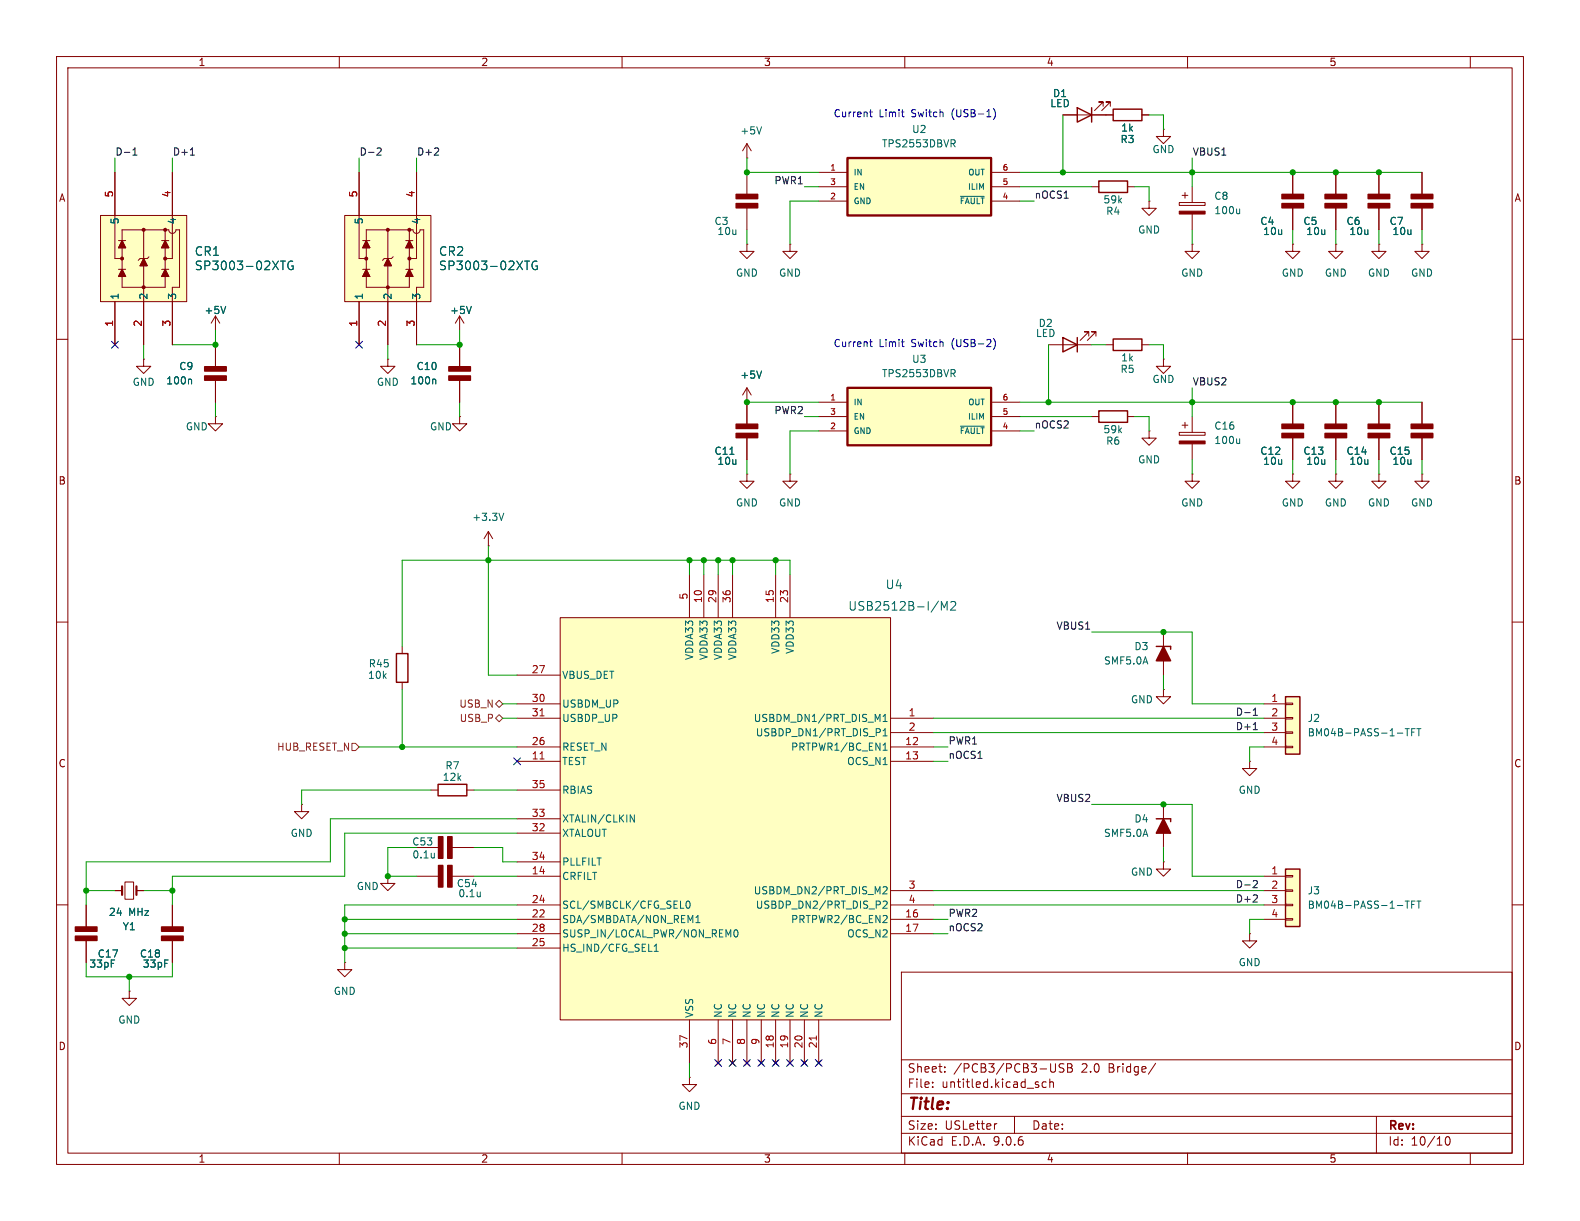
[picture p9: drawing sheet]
<svg xmlns="http://www.w3.org/2000/svg" width="279mm" height="216mm" viewBox="0 0 279 216" stroke-linecap="round" stroke-linejoin="round" font-family="sans-serif">
<g fill="none" stroke="#840000" stroke-width=".18">
<path d="M10 10h259.4v195.9h-259.4zM12 12h255.4v191.9h-255.4zM60 10v2M110 10v2M160 10v2M210 10v2M260 10v2M10 60h2M132.1 71.1h.1M132.1 68.6l-.8 1.3M132.1 68.6l.7 1.3M132.1 68.6v2.5"/>
<path d="M195.6 61h1.2M201.9 61h1.3M267.4 60h2M10 110h2M267.4 110h2M10 160h2M159.4 171.9h108v32h-108zM267.4 160h2M159.4 197.4h108M159.4 193.4h108M159.4 187.4h108M164.9 192.1v.2"/>
<path d="M164.9 191.4v.1M167.1 189.4v.2M167.1 188.7v.1M176.3 198.7l-.3 .1M179.4 197.4v3M183.6 191.9v.3M185 191.4l-.4-.1-.3 .3v.4l.1 .2h.6M185.6 191.4l.3-.1 .3 .1 .1 .9M185.6 190.8v1.5M186.6 188.1v1.2l-.1 .2-.4 .1M188.1 188.2l-.5-.1-.2 .1v.5l.6 .2 .1 .4-.2 .3-.6-.1M188.8 188.1h.5l.2 .1 .1 .3-.3 .3a.4 .4 0 0 1 .4 .4 .4 .4 0 0 1-.3 .4h-.6z"/>
<path d="M188.8 188.8h.5M204.4 188l-1.3 1.9M243.4 197.4v6.5M60 203.9v2M110 203.9v2M159.4 200.4h108M160 203.9v2M210 203.9v2M255.7 201.1l.2-.1a.81 .81 0 0 1 .6 .6 .81 .81 0 0 1-.3 .8l-.1 .1a.81 .81 0 0 1-.4-1.4zM260 203.9v2"/>
</g>
<path d="M196.8 59.9h5.1v2.1h-5.1z" fill="none" stroke="#840000" stroke-width=".25"/>
<path d="M134.7 65.6l-.5 1.3" fill="none" stroke="#006464" stroke-width=".18"/>
<path d="M227.3 123.2h2.6v10.2h-2.6z" fill="#ffffc2"/>
<path d="M227.3 123.2h2.6v10.2h-2.6z" fill="none" stroke="#840000" stroke-width=".25"/>
<g fill="none" stroke="#840000" stroke-width=".18">
<path d="M132.1 27.9h.1M132.1 25.4l-.8 1.3M132.1 25.4l.7 1.3M132.1 25.4v2.5M132.1 30.5v3.9M132.1 36.8v3.8M208.5 35.8h4.6v.5h-4.6zM209 34.5h1.1M209.5 34v1.1M210.8 33v2.8M210.8 37.8v2.8M228.6 30.5v3.9"/>
<path d="M228.6 36.8v3.8M236.2 30.5v3.9M236.2 36.8v3.8M243.8 30.5v3.9M243.8 36.8v3.8M251.5 30.5v3.9M251.5 36.8v3.8M132.1 43.2v1.3h1.2l-1.2 1.2-1.3-1.2h1.3M132.1 43.2h.1M139.7 43.2v1.3h1.3l-1.3 1.2-1.3-1.2h1.3M139.7 43.2h.1M228.6 43.2v1.3h1.3l-1.3 1.2-1.3-1.2h1.3"/>
<path d="M228.6 43.2h.1M236.2 43.2v1.3h1.3l-1.3 1.2-1.3-1.2h1.3M236.2 43.2h.1M243.8 43.2v1.3h1.3l-1.3 1.2-1.2-1.2h1.2M243.8 43.2h.1M251.5 43.2v1.3h1.2l-1.2 1.2-1.3-1.2h1.3M251.5 43.2h.1M236.2 71.1v3.9M236.2 77.4v3.9M243.8 71.1v3.9M243.8 77.4v3.9M251.5 71.1v3.9"/>
<path d="M251.5 77.4v3.9M228.6 83.8v1.3h1.3l-1.3 1.3-1.3-1.3h1.3M228.6 83.8h.1M236.2 83.8v1.3h1.3l-1.3 1.3-1.3-1.3h1.3M236.2 83.8h.1M205.7 121.9v1.3h1.3l-1.3 1.3-1.2-1.3h1.2M205.7 121.9h.1M223.5 124.5h3.8M223.5 127h3.8M223.5 129.5h3.8M223.5 132.1h3.8M227.3 124.3h1.3v.3h-1.3z"/>
<path d="M227.3 126.9h1.3v.2h-1.3zM227.3 129.4h1.3v.3h-1.3zM227.3 132h1.3v.2h-1.3zM20.3 157.5h1.3M22.1 156h1.5v3h-1.5zM24.1 157.5h1.3M53.3 142.2v1.3h1.3l-1.3 1.3-1.2-1.3h1.2M53.3 142.2h.1M73.7 154.9h3.8M79.9 154.9h3.9M15.2 160v3.9M15.2 166.3v3.9"/>
<path d="M22.9 175.3v1.2h1.2l-1.2 1.3-1.3-1.3h1.3M22.9 175.3h.1"/>
</g>
<path d="M134.7 22.4l-.5 1.3M219.2 36.9v.9M219.2 37.7l-.2 .1M248.5 128.8h.7M248.8 128.8v1.3M249.6 129.5h.5M250.2 128.8h-.6v1.3M250.5 128.8h.8M250.9 128.8v1.3M84.9 157.7v.9M84.9 158.4v.1" fill="none" stroke="#006464" stroke-width=".18"/>
<g fill="#840000" stroke="#840000" stroke-width=".25">
<path d="M249.6 34.4h3.8v.7h-3.8z"/>
<path d="M249.6 36h3.8v.8h-3.8z"/>
<path d="M249.6 75h3.8v.8h-3.8z"/>
<path d="M249.6 76.6h3.8v.8h-3.8z"/>
<path d="M241.9 75h3.8v.8h-3.8z"/>
<path d="M241.9 76.6h3.8v.8h-3.8z"/>
<path d="M130.2 34.4h3.8v.7h-3.8z"/>
<path d="M130.2 36h3.8v.8h-3.8z"/>
<path d="M226.7 34.4h3.8v.7h-3.8z"/>
<path d="M226.7 36h3.8v.8h-3.8z"/>
<path d="M234.3 34.4h3.8v.7h-3.8z"/>
<path d="M234.3 36h3.8v.8h-3.8z"/>
<path d="M241.9 34.4h3.8v.7h-3.8z"/>
<path d="M241.9 36h3.8v.8h-3.8z"/>
<path d="M13.3 163.9h3.8v.8h-3.8z"/>
<path d="M13.3 165.5h3.8v.8h-3.8z"/>
<path d="M234.3 75h3.8v.8h-3.8z"/>
<path d="M234.3 76.6h3.8v.8h-3.8z"/>
<path d="M77.5 153h.8v3.8h-.8z"/>
<path d="M79.2 153h.7v3.8h-.7z"/>
</g>
<path d="M21.6 156.7v1.5M24.1 156.7v1.5" fill="none" stroke="#840000" stroke-width=".38"/>
<path d="M208.5 37.3h4.6v.5h-4.6z" fill="#840000" stroke="#840000" stroke-width=".18"/>
<path d="M227.3 153.7h2.6v10.1h-2.6z" fill="#ffffc2"/>
<path d="M70.1 115.6h2v5.1h-2zM227.3 153.7h2.6v10.1h-2.6z" fill="none" stroke="#840000" stroke-width=".25"/>
<g fill="none" stroke="#840000" stroke-width=".18">
<path d="M228.6 71.1v3.9M228.6 77.4v3.9M243.8 83.8v1.3h1.3l-1.3 1.3-1.2-1.3h1.2M243.8 83.8h.1M251.5 83.8v1.3h1.2l-1.2 1.3-1.3-1.3h1.3M251.5 83.8h.1M71.1 114.3v1.3M71.1 120.7v1.2M73.7 149.9h3.8M79.9 149.9h3.9M223.5 154.9h3.8M223.5 157.5h3.8"/>
<path d="M227.3 154.8h1.3v.3h-1.3zM227.3 157.4h1.3v.2h-1.3zM227.3 159.9h1.3v.2h-1.3zM221 165.1v1.3h1.2l-1.2 1.2-1.3-1.2h1.3M221 165.1h.1M223.5 160h3.8M223.5 162.6h3.8M227.3 162.4h1.3v.3h-1.3z"/>
</g>
<path d="M76.8 150.9v.8M76.8 151.6h-.1M248.5 159.3h.7M248.8 159.3v1.3M249.6 159.9h.5M250.2 159.3h-.6v1.3M250.5 159.3h.8M250.9 159.3v1.3" fill="none" stroke="#006464" stroke-width=".18"/>
<g fill="#840000" stroke="#840000" stroke-width=".25">
<path d="M77.5 148h.8v3.8h-.8z"/>
<path d="M79.2 148h.7v3.8h-.7z"/>
<path d="M226.7 75h3.8v.8h-3.8z"/>
<path d="M226.7 76.6h3.8v.8h-3.8z"/>
</g>
<path d="M149.9 27.9h25.4v10.2h-25.4z" fill="#ffffc2"/>
<path d="M149.9 27.9h25.4v10.2h-25.4z" fill="none" stroke="#840000" stroke-width=".41"/>
<path d="M144.8 30.5h5.1M144.8 33h5.1M144.8 35.6h5.1M175.3 30.5h5M175.3 33h5M175.3 35.6h5M193 33h1.3M199.4 33h1.3M203.2 35.6v1.2h1.3l-1.3 1.3-1.3-1.3h1.3M203.2 35.6h.1M210.8 43.2v1.3h1.3l-1.3 1.2-1.3-1.2h1.3M210.8 43.2h.1" fill="none" stroke="#840000" stroke-width=".18"/>
<path d="M168.5 25.4l.4 .6M168.7 24.7l.2 .3-.1 .3-.1 .1M169.8 34.7h4.2" fill="none" stroke="#006464" stroke-width=".18"/>
<path d="M194.3 32h5.1v2h-5.1z" fill="none" stroke="#840000" stroke-width=".25"/>
<path d="M149.9 68.6h25.4v10.1h-25.4z" fill="#ffffc2"/>
<path d="M149.9 68.6h25.4v10.1h-25.4z" fill="none" stroke="#840000" stroke-width=".41"/>
<g fill="none" stroke="#840000" stroke-width=".18">
<path d="M195.1 18.8v-.8h-.8h.8l-1.6 1.6M196.3 18.8v-.8h-.7h.7l-1.5 1.6M188 20.3h8.8M201.9 20.3h1.3M205.7 22.9v1.2h1.3l-1.3 1.3-1.2-1.3h1.2M205.7 22.9h.1M192.5 59.4v-.7h-.7h.7l-1.5 1.5M193.8 59.4v-.7h-.8h.8l-1.5 1.5M144.8 71.1h5.1M144.8 73.7h5.1M144.8 76.2h5.1M175.3 71.1h5"/>
<path d="M175.3 73.7h5M175.3 76.2h5M185.4 61h7.6M193 73.7h1.3M199.4 73.7h1.3M203.2 76.2v1.3h1.3l-1.3 1.2-1.3-1.2h1.3M203.2 76.2h.1M205.7 63.5v1.3h1.3l-1.3 1.2-1.2-1.2h1.2M205.7 63.5h.1M208.5 76.5h4.6v.5h-4.6zM209 75.2h1.1M209.5 74.7v1"/>
<path d="M210.8 73.7v2.8M210.8 78.5v2.8M210.8 83.8v1.3h1.3l-1.3 1.3-1.3-1.3h1.3M210.8 83.8h.1M205.7 111.8v7.6M76.2 139.7h1.3M82.5 139.7h1.3M221 134.6v1.3h1.2l-1.2 1.3-1.3-1.3h1.3M221 134.6h.1M205.7 152.4v1.3h1.3l-1.3 1.2-1.2-1.2h1.2M205.7 152.4h.1M205.7 142.2v7.7"/>
<path d="M30.5 160v3.9M30.5 166.3v3.9M61 170.2v1.3h1.2l-1.2 1.2-1.3-1.2h1.3M61 170.2h.1"/>
</g>
<path d="M168.5 66l.4 .6M168.7 65.3l.2 .3-.1 .3-.1 .1M169.8 75.4h4.2M219.2 77.6v.8M219.2 78.3l-.2 .1" fill="none" stroke="#006464" stroke-width=".18"/>
<path d="M190.5 19.1l2.5 1.2-2.5 1.3zM193 19.1v2.5M196.8 19.3h5.1v2h-5.1zM188 59.7l2.5 1.3-2.5 1.2zM190.5 59.7v2.5M194.3 72.6h5.1v2.1h-5.1zM204.5 114.3h2.5v.5M77.5 138.7h5v2h-5zM204.5 144.8h2.5v.5" fill="none" stroke="#840000" stroke-width=".25"/>
<g fill="#840000" stroke="#840000" stroke-width=".25">
<path d="M28.6 163.9h3.8v.8h-3.8z"/>
<path d="M28.6 165.5h3.8v.8h-3.8z"/>
<path d="M205.7 114.3l1.3 2.5h-2.5z"/>
<path d="M205.7 144.8l1.3 2.5h-2.5z"/>
</g>
<path d="M208.5 78h4.6v.5h-4.6z" fill="#840000" stroke="#840000" stroke-width=".18"/>
<path d="M99.1 109.2h58.4v71.1h-58.4z" fill="#ffffc2"/>
<g fill="none" stroke="#840000" stroke-width=".18">
<path d="M91.4 119.4h7.7M99.1 109.2h58.4v71.1h-58.4zM121.9 101.6v7.6M124.5 101.6v7.6M127 101.6v7.6M129.5 101.6v7.6M137.2 101.6v7.6M139.7 101.6v7.6M91.4 124.5h7.7M91.4 127h7.7M91.4 132.1h7.7M91.4 134.6h7.7"/>
<path d="M91.4 139.7h7.7M157.5 127h7.6M157.5 132.1h7.6M157.5 134.6h7.6M157.5 129.5h7.6M91.4 144.8h7.7M91.4 147.3h7.7M91.4 152.4h7.7M91.4 154.9h7.7M157.5 157.5h7.6M91.4 160h7.7M91.4 162.6h7.7"/>
<path d="M91.4 165.1h7.7M91.4 167.6h7.7M157.5 160h7.6M157.5 162.6h7.6M157.5 165.1h7.6M121.9 190.5v1.3h1.3l-1.3 1.2-1.3-1.2h1.3M121.9 190.5h.1M121.9 180.3v7.7M126.6 187.6l.8 .7M127 180.3v7.7M127.4 187.6l-.8 .7M129.2 187.6l.7 .7"/>
<path d="M129.5 180.3v7.7M129.9 187.6l-.7 .7M131.7 187.6l.8 .7M132.1 180.3v7.7M132.5 187.6l-.8 .7M134.2 187.6l.8 .7M134.6 180.3v7.7M135 187.6l-.8 .7M136.8 187.6l.7 .7M137.2 180.3v7.7M137.5 187.6l-.7 .7M139.3 187.6l.8 .7"/>
<path d="M139.7 180.3v7.7M140.1 187.6l-.8 .7M141.9 187.6l.7 .7M142.2 180.3v7.7M142.6 187.6l-.7 .7M144.4 187.6l.8 .7M144.8 180.3v7.7M145.2 187.6l-.8 .7"/>
</g>
<path d="M95.5 126.6h.7M95.5 134.2h.7M144.4 183.2v.7" fill="none" stroke="#a90000" stroke-width=".18"/>
<g fill="none" stroke="#006464" stroke-width=".18">
<path d="M166 106.3l-1.3 1.9M166.5 107.9v-1.5l.5 1 .5-1v1.5M168.1 106.5l.6-.1 .2 .1 .1 .3-.9 1.1h.9M155.4 128.8l.3 .3-.1 .3-.2 .1M156.2 127.6h.7M156.2 126.7l.3-.4v1.3M156.2 129.2l.3-.4v1.3M156.2 131.8l.3-.4v1.3M156.2 130.1h.7M156.2 132.7h.7M111.4 144.1l.8 1.3v-1.3M121.4 159.5l.2-.2a.68 .68 0 0 1 .4 .7 .68 .68 0 0 1-.4 .6l-.2-.1-.1-.4z"/>
<path d="M156.2 159.5l.4-.2 .3 .4-.8 .9h.8M156.2 156.9l.4-.1 .3 .4-.8 .9h.8M115.7 168.2h.7M115.7 167.3l.3-.4v1.3M120.3 160.6h.6M123.1 163.1h.7M123.1 162.2l.3-.3v1.2M128.8 165.3l.4-.9v1.3M129.9 164.5l.2-.1a.68 .68 0 0 1 .4 .6 .68 .68 0 0 1-.4 .7l-.2-.1-.1-.4zM156.3 161.9h.5l.1 .3-.8 .9h.8"/>
</g>
<path d="M17.8 38.1h15.2v15.2h-15.2z" fill="#ffffc2"/>
<g fill="none" stroke="#840000" stroke-width=".18">
<path d="M17.8 38.1h15.2v15.2h-15.2zM20.3 30.5v15.2h1.3M30.5 30.5v15.2h-1.3M20.3 53.3v7.7M21 47.6h1.2M21 42.5h1.2M21.6 47.6l.6 1.3h-1.2zM21.6 42.5l.6 1.3h-1.2zM25.4 40.6v20.4M25.4 45.7l.6 1.3h-1.2zM26.4 45.4l-.4 .3h-1.2l-.4 .3M28.6 47.6h1.2"/>
<path d="M28.6 42.5h1.2M29.2 40.6v10.2h-7.6v-10.2h8.2a.64 .64 0 0 0 .7 .7 .64 .64 0 0 0 .6-.7h.6v10.2h-1.2v10.2M29.2 47.6l.6 1.3h-1.2zM29.2 42.5l.6 1.3h-1.2zM38.1 55.9l.8 1.3M38.1 55.9l-.8 1.3M38.1 55.9v2.5M81.3 55.9v2.5M81.3 55.9l.7 1.3M81.3 55.9l-.8 1.3M25.4 63.5v1.3h1.3l-1.3 1.2-1.3-1.2h1.3M25.4 63.5h.1"/>
<path d="M38.1 73.7v1.2h-1.3l1.3 1.3 1.3-1.3h-1.3M38.1 73.7h.1M38.1 61v3.8M38.1 67.2v3.9M68.6 63.5v1.3h1.2l-1.2 1.2-1.3-1.2h1.3M68.6 63.5h.1M81.3 73.7v1.2h-1.3l1.3 1.3 1.2-1.3h-1.2M81.3 73.7h.1M81.3 61v3.8M81.3 67.2v3.9M86.4 96.5h.1M86.4 94l-.8 1.3"/>
<path d="M86.4 94l.7 1.3M86.4 94v2.5M68.6 154.9v1.3h1.2l-1.2 1.3-1.3-1.3h1.3M68.6 154.9h.1"/>
</g>
<g fill="none" stroke="#840000" stroke-width=".3">
<circle cx="21.6" cy="45.7" r=".2"/>
<circle cx="25.4" cy="50.8" r=".2"/>
<circle cx="25.4" cy="40.6" r=".2"/>
<circle cx="29.2" cy="40.6" r=".2"/>
<circle cx="29.2" cy="45.7" r=".2"/>
</g>
<g fill="#840000" stroke="#840000" stroke-width=".18">
<path d="M21.6 47.6l.6 1.3h-1.2z"/>
<path d="M29.2 47.6l.6 1.3h-1.2z"/>
<path d="M25.4 45.7l.6 1.3h-1.2z"/>
<path d="M21.6 42.5l.6 1.3h-1.2z"/>
<path d="M29.2 42.5l.6 1.3h-1.2z"/>
</g>
<path d="M39.9 54.2l-.4 1.2M49.6 46.2h.9M50 46.2v1.5M51.8 46.2a.75 .75 0 0 0-.9 .6 .75 .75 0 0 0 .5 .9l.4-.2v-.5h-.3M83.3 54.2l-.4 1.2M33.7 67l.2 .2v.7M76.9 67l.2 .2v.7M89.1 90.7l-.4 1.3" fill="none" stroke="#006464" stroke-width=".18"/>
<g fill="#840000" stroke="#840000" stroke-width=".25">
<path d="M36.2 64.8h3.8v.8h-3.8z"/>
<path d="M36.2 66.5h3.8v.7h-3.8z"/>
<path d="M79.4 64.8h3.8v.8h-3.8z"/>
<path d="M79.4 66.5h3.8v.7h-3.8z"/>
</g>
<path d="M61 38.1h15.2v15.2h-15.2z" fill="#ffffc2"/>
<g fill="none" stroke="#840000" stroke-width=".18">
<path d="M20.3 30.5v7.6M30.5 30.5v7.6M61 38.1h15.2v15.2h-15.2zM63.5 30.5v15.2h1.3M73.7 30.5v15.2h-1.3M188 20.3h2.5M193 20.3h3.8M201.9 20.3h1.3M228.6 30.5v3.9M228.6 36.8v3.8M236.2 30.5v3.9M236.2 36.8v3.8"/>
<path d="M243.8 30.5v3.9M243.8 36.8v3.8M251.5 30.5v3.9M251.5 36.8v3.8M20.3 53.3v7.7M25.4 53.3v7.7M30.5 53.3v7.7M63.5 53.3v7.7M64.1 47.6h1.3M64.1 42.5h1.3M64.8 47.6l.6 1.3h-1.3zM64.8 42.5l.6 1.3h-1.3z"/>
<path d="M68.6 40.6v20.4M68.6 45.7l.6 1.3h-1.3zM69.5 45.4l-.3 .3h-1.3l-.3 .3M71.8 47.6h1.2M71.8 42.5h1.2M72.4 40.6v10.2h-7.6v-10.2h8.2a.64 .64 0 0 0 .7 .7 .64 .64 0 0 0 .6-.7h.6v10.2h-1.2v10.2M72.4 47.6l.6 1.3h-1.2zM72.4 42.5l.6 1.3h-1.2zM38.1 61v3.8M38.1 67.2v3.9M81.3 61v3.8M81.3 67.2v3.9"/>
<path d="M132.1 71.1h.1M132.1 71.1v3.9M132.1 77.4v3.9M228.6 71.1v3.9M228.6 77.4v3.9M236.2 71.1v3.9M236.2 77.4v3.9M243.8 71.1v3.9M243.8 77.4v3.9M251.5 71.1v3.9M251.5 77.4v3.9M132.1 83.8v1.3h1.2l-1.2 1.3-1.3-1.3h1.3"/>
<path d="M132.1 83.8h.1M139.7 83.8v1.3h1.3l-1.3 1.3-1.3-1.3h1.3M139.7 83.8h.1M20.3 157.5h1.3M24.1 157.5h1.3M15.2 160v3.9M15.2 166.3v3.9M30.5 160v3.9M30.5 166.3v3.9"/>
</g>
<g fill="none" stroke="#840000" stroke-width=".3">
<circle cx="64.8" cy="45.7" r=".2"/>
<circle cx="68.6" cy="40.6" r=".2"/>
<circle cx="68.6" cy="50.8" r=".2"/>
<circle cx="72.4" cy="45.7" r=".2"/>
<circle cx="72.4" cy="40.6" r=".2"/>
</g>
<g fill="#840000" stroke="#840000" stroke-width=".18">
<path d="M64.8 47.6l.6 1.3h-1.3z"/>
<path d="M72.4 47.6l.6 1.3h-1.2z"/>
<path d="M68.6 45.7l.6 1.3h-1.3z"/>
<path d="M64.8 42.5l.6 1.3h-1.3z"/>
<path d="M72.4 42.5l.6 1.3h-1.2z"/>
</g>
<path d="M39.9 54.2l-.4 1.2M49.6 46.2h.9M50 46.2v1.5M51.8 46.2a.75 .75 0 0 0-.9 .6 .75 .75 0 0 0 .5 .9l.4-.2v-.5h-.3M83.3 54.2l-.4 1.2M92.8 46.2h.8M93.2 46.2v1.5M94.9 46.2a.75 .75 0 0 0-.9 .6 .75 .75 0 0 0 .6 .9l.4-.2v-.5h-.3M33.7 67l.2 .2v.7M76.9 67l.2 .2v.7M134.7 65.6l-.5 1.3M129.1 80.3h.7" fill="none" stroke="#006464" stroke-width=".18"/>
<g fill="#840000" stroke="#840000" stroke-width=".25">
<path d="M130.2 75h3.8v.8h-3.8z"/>
<path d="M130.2 76.6h3.8v.8h-3.8z"/>
</g>
<path d="M62.2 131.4h.7l.6 .7-.6 .6h-.7zM87.6 124.5l.7-.7 .6 .7-.6 .6zM87.6 127l.7-.6 .6 .6-.6 .6z" fill="none" stroke="#725600" stroke-width=".18"/>
<path d="M23.5 27.4h.7M23.5 26.5l.4-.3v1.2M33.7 27.4h.7M66.9 26.2h.4l.1 .3-.8 .9h.8M77.4 26.2l.2 .2-.1 .3-.7 .7h.8M221.6 129h.8M221.6 126.5h.8M221.6 125.6l.4-.4v1.3M221.8 155.7l.4 .1 .2 .3-.8 .9h.8M222.2 158.3l.2 .2-.1 .3-.7 .7h.8" fill="none" stroke="#0f0f0f" stroke-width=".18"/>
<g fill="none" stroke="#009600" stroke-width=".18">
<path d="M20.3 27.9v2.6M30.5 27.9v2.6M63.5 27.9v2.6M73.7 27.9v2.6M132.1 27.9v2.6h12.7M142.2 33h2.6M144.8 35.6h-5.1v7.6M180.3 33h12.7M180.3 35.6h2.6M180.3 30.5h71.2M188 20.3v10.2M200.7 33h2.5v2.6"/>
<path d="M203.2 20.3h2.5v2.6M210.8 27.9v5.1M38.1 58.4v2.6h-7.6M81.3 58.4v2.6h-7.6M132.1 40.6v2.6M210.8 40.6v2.6M228.6 40.6v2.6M236.2 40.6v2.6M243.8 40.6v2.6M251.5 40.6v2.6M25.4 61v2.5M38.1 71.1v2.6"/>
<path d="M68.6 61v2.5M81.3 71.1v2.6M132.1 71.1h12.7M142.2 73.7h2.6M144.8 76.2h-5.1v7.6M180.3 71.1h71.2M180.3 76.2h2.6M180.3 73.7h12.7M185.4 61v10.1M193 61h2.6M200.7 73.7h2.5v2.5M203.2 61h2.5v2.5"/>
<path d="M210.8 68.6v5.1M86.4 96.5v22.9h5M121.9 99.1v2.5M124.5 99.1v2.5M127 99.1v2.5M129.5 99.1v2.5M132.1 81.3v2.5M137.2 99.1v2.5M210.8 81.3v2.5M228.6 81.3v2.5M236.2 81.3v2.5M243.8 81.3v2.5"/>
<path d="M251.5 81.3v2.5M139.7 101.6v-2.5h-68.6v15.2M193 111.8h17.8v12.7h12.7M205.7 119.4v2.5M63.5 132.1h27.9M71.1 121.9v10.2M76.2 139.7h-22.9v2.5M83.8 139.7h7.6M88.9 124.5h2.5M88.9 127h2.5M165.1 132.1h2.5M165.1 134.6h2.5"/>
<path d="M165.1 127h58.4M165.1 129.5h58.4M223.5 132.1h-2.5v2.5M15.2 157.5h5.1M25.4 157.5h5.1M73.7 149.9h-5.1v5h5.1M83.8 154.9h7.6M83.8 149.9h5.1v2.5h2.5M91.4 147.3h-30.4v7.6h-30.5v5.1M91.4 144.8h-33v7.6h-43.2v7.6M165.1 157.5h58.4M193 142.2h17.8v12.7h12.7"/>
<path d="M205.7 149.9v2.5M15.2 170.2v2.5h15.3v-2.5M22.9 172.7v2.6M61 162.6h30.4M61 165.1h30.4M61 167.6h30.4M91.4 160h-30.4v10.2M165.1 162.6h2.5M165.1 160h58.4M165.1 165.1h2.5M223.5 162.6h-2.5v2.5M121.9 188v2.5"/>
</g>
<g fill="none" stroke="#000084" stroke-width=".18">
<path d="M19.7 60.4l1.2 1.2M20.9 60.4l-1.2 1.2M62.9 60.4l1.2 1.2M64.1 60.4l-1.2 1.2M90.8 134l1.2 1.2M92 134l-1.2 1.2M126.4 187.4l1.2 1.2M127.6 187.4l-1.2 1.2M128.9 187.4l1.2 1.2M130.1 187.4l-1.2 1.2M131.5 187.4l1.2 1.2M132.7 187.4l-1.2 1.2"/>
<path d="M134 187.4l1.2 1.2M135.2 187.4l-1.2 1.2M136.6 187.4l1.2 1.2M137.8 187.4l-1.2 1.2M139.1 187.4l1.2 1.2M140.3 187.4l-1.2 1.2M141.6 187.4l1.2 1.2M142.8 187.4l-1.2 1.2M144.2 187.4l1.2 1.2M145.4 187.4l-1.2 1.2"/>
</g>
<path d="M153.8 19.8h.5M154 19.4v1.1l.3 .1M159.4 19.8h.5M175.7 19.2a1.46 1.46 0 0 1 0 1.9M159.8 20.6h.1M175.7 59.8a1.46 1.46 0 0 1 0 2M153.8 60.4h.5M154 60v1.1l.3 .2M159.4 60.4h.5M159.8 61.3h.1" fill="none" stroke="#0000c2" stroke-width=".18"/>
<g fill="#009600" stroke="#009600" stroke-width=".18">
<circle cx="243.8" cy="30.5" r=".46"/>
<circle cx="243.8" cy="71.1" r=".46"/>
<circle cx="228.6" cy="30.5" r=".46"/>
<circle cx="236.2" cy="30.5" r=".46"/>
<circle cx="236.2" cy="71.1" r=".46"/>
<circle cx="228.6" cy="71.1" r=".46"/>
<circle cx="210.8" cy="71.1" r=".46"/>
<circle cx="185.4" cy="71.1" r=".46"/>
<circle cx="188" cy="30.5" r=".46"/>
<circle cx="132.1" cy="30.5" r=".46"/>
<circle cx="210.8" cy="30.5" r=".46"/>
<circle cx="205.7" cy="111.8" r=".46"/>
<circle cx="205.7" cy="142.2" r=".46"/>
<circle cx="137.2" cy="99.1" r=".46"/>
<circle cx="127" cy="99.1" r=".46"/>
<circle cx="124.5" cy="99.1" r=".46"/>
<circle cx="129.5" cy="99.1" r=".46"/>
<circle cx="86.4" cy="99.1" r=".46"/>
<circle cx="121.9" cy="99.1" r=".46"/>
<circle cx="38.1" cy="61" r=".46"/>
<circle cx="81.3" cy="61" r=".46"/>
<circle cx="132.1" cy="71.1" r=".46"/>
<circle cx="22.9" cy="172.7" r=".46"/>
<circle cx="15.2" cy="157.5" r=".46"/>
<circle cx="30.5" cy="157.5" r=".46"/>
<circle cx="68.6" cy="154.9" r=".46"/>
<circle cx="71.1" cy="132.1" r=".46"/>
<circle cx="61" cy="167.6" r=".46"/>
<circle cx="61" cy="165.1" r=".46"/>
<circle cx="61" cy="162.6" r=".46"/>
</g>
<text font-size="2.8" fill="#840000" x="160.4" y="196.8">Title:</text>
<g font-size="2.1" fill="#006464">
<text x="34.3" y="45.4">CR1</text>
<text x="34.3" y="48">SP3003-02XTG</text>
<text x="77.5" y="45.4">CR2</text>
<text x="77.5" y="48">SP3003-02XTG</text>
<text x="156.5" y="104.4">U4</text>
<text x="149.9" y="108.2">USB2512B-I/M2</text>
</g>
<g font-size="2.1" fill="#840000">
<text x="160.4" y="189.9">Sheet:</text>
<text x="168.6" y="189.9">/PCB3/PCB3-USB</text>
<text x="191.3" y="189.9">2.0</text>
<text x="196.2" y="189.9">Bridge/</text>
<text x="160.4" y="192.6">File:</text>
<text x="166.5" y="192.6">untitled.kicad_sch</text>
<text x="160.4" y="202.8">KiCad</text>
<text x="160.4" y="200">Size:</text>
<text x="167.1" y="200">USLetter</text>
<text x="168.1" y="202.8">E.D.A.</text>
<text x="175.7" y="202.8">9.0.6</text>
<text x="182.4" y="200">Date:</text>
<text x="245.4" y="200.2">Rev:</text>
<text x="245.4" y="202.8">Id:</text>
<text x="249.5" y="202.8">10/10</text>
</g>
<g font-size="1.8" fill="#840000">
<text x="35" y="11.9">1</text>
<text x="85" y="11.9">2</text>
<text x="135" y="11.9">3</text>
<text x="185" y="11.9">4</text>
<text x="235" y="11.9">5</text>
<text x="10.3" y="35.9">A</text>
<text x="267.7" y="35.9">A</text>
<text x="10.3" y="85.9">B</text>
<text x="267.7" y="85.9">B</text>
<text x="10.3" y="135.9">C</text>
<text x="267.7" y="135.9">C</text>
<text x="10.3" y="185.9">D</text>
<text x="267.7" y="185.9">D</text>
<text x="35" y="205.8">1</text>
<text x="85" y="205.8">2</text>
<text x="135" y="205.8">3</text>
<text x="185" y="205.8">4</text>
<text x="235" y="205.8">5</text>
</g>
<g font-size="1.8" fill="#006464">
<text x="186.1" y="17.4">D1</text>
<text x="130.8" y="24">+5V</text>
<text x="161.2" y="23.7">U2</text>
<text x="185.6" y="19.2">LED</text>
<text x="198.2" y="23.5">1k</text>
<text x="155.9" y="26.3">TPS2553DBVR</text>
<text x="198" y="25.5">R3</text>
<text x="203.7" y="27.3">GND</text>
<text x="214.6" y="35.5">C8</text>
<text x="21.2" y="39.8" transform="rotate(-90 21.2 39.8)">5</text>
<text x="31.3" y="39.8" transform="rotate(-90 31.3 39.8)">4</text>
<text x="64.4" y="39.8" transform="rotate(-90 64.4 39.8)">5</text>
<text x="74.5" y="39.8" transform="rotate(-90 74.5 39.8)">4</text>
<text x="126.2" y="40">C3</text>
<text x="126.8" y="41.8">10u</text>
<text x="195" y="36.2">59k</text>
<text x="195.5" y="38.2">R4</text>
<text x="201.2" y="41.5">GND</text>
<text x="214.6" y="38.1">100u</text>
<text x="222.8" y="40">C4</text>
<text x="223.3" y="41.8">10u</text>
<text x="230.4" y="40">C5</text>
<text x="230.9" y="41.8">10u</text>
<text x="238" y="40">C6</text>
<text x="238.5" y="41.8">10u</text>
<text x="245.6" y="40">C7</text>
<text x="246.1" y="41.8">10u</text>
<text x="21.2" y="53.1" transform="rotate(-90 21.2 53.1)">1</text>
<text x="26.3" y="53.1" transform="rotate(-90 26.3 53.1)">2</text>
<text x="31.3" y="53.1" transform="rotate(-90 31.3 53.1)">3</text>
<text x="64.4" y="53.1" transform="rotate(-90 64.4 53.1)">1</text>
<text x="69.4" y="53.1" transform="rotate(-90 69.4 53.1)">2</text>
<text x="74.5" y="53.1" transform="rotate(-90 74.5 53.1)">3</text>
<text x="130" y="49.1">GND</text>
<text x="137.7" y="49.1">GND</text>
<text x="208.8" y="49.1">GND</text>
<text x="226.6" y="49.1">GND</text>
<text x="234.2" y="49.1">GND</text>
<text x="241.8" y="49.1">GND</text>
<text x="249.4" y="49.1">GND</text>
<text x="36.1" y="55.7">+5V</text>
<text x="79.5" y="55.7">+5V</text>
<text x="183.1" y="59.8">LED</text>
<text x="183.6" y="58">D2</text>
<text x="31.6" y="65.6">C9</text>
<text x="73.6" y="65.6">C10</text>
<text x="161.2" y="64.4">U3</text>
<text x="198.2" y="64.1">1k</text>
<text x="23.4" y="68.4">GND</text>
<text x="29.3" y="68.2">100n</text>
<text x="66.5" y="68.4">GND</text>
<text x="72.5" y="68.2">100n</text>
<text x="130.8" y="67.2">+5V</text>
<text x="155.9" y="66.9">TPS2553DBVR</text>
<text x="198" y="66.1">R5</text>
<text x="203.7" y="67.9">GND</text>
<text x="32.8" y="76.3">GND</text>
<text x="75.9" y="76.3">GND</text>
<text x="195" y="76.8">59k</text>
<text x="214.6" y="76.2">C16</text>
<text x="126.2" y="80.6">C11</text>
<text x="126.8" y="82.4">10u</text>
<text x="195.5" y="78.8">R6</text>
<text x="201.2" y="82.1">GND</text>
<text x="214.6" y="78.7">100u</text>
<text x="222.8" y="80.6">C12</text>
<text x="223.3" y="82.4">10u</text>
<text x="230.4" y="80.6">C13</text>
<text x="230.9" y="82.4">10u</text>
<text x="238" y="80.6">C14</text>
<text x="238.5" y="82.4">10u</text>
<text x="245.6" y="80.6">C15</text>
<text x="246.1" y="82.4">10u</text>
<text x="130" y="89.8">GND</text>
<text x="137.7" y="89.8">GND</text>
<text x="208.8" y="89.8">GND</text>
<text x="226.6" y="89.8">GND</text>
<text x="234.2" y="89.8">GND</text>
<text x="241.8" y="89.8">GND</text>
<text x="249.4" y="89.8">GND</text>
<text x="83.4" y="92.3">+3.3V</text>
<text x="65.1" y="118.2">R45</text>
<text x="122.8" y="116.8" transform="rotate(-90 122.8 116.8)">VDDA33</text>
<text x="125.3" y="116.8" transform="rotate(-90 125.3 116.8)">VDDA33</text>
<text x="127.9" y="116.8" transform="rotate(-90 127.9 116.8)">VDDA33</text>
<text x="130.4" y="116.8" transform="rotate(-90 130.4 116.8)">VDDA33</text>
<text x="138" y="115.7" transform="rotate(-90 138 115.7)">VDD33</text>
<text x="140.6" y="115.7" transform="rotate(-90 140.6 115.7)">VDD33</text>
<text x="195.1" y="117.7">SMF5.0A</text>
<text x="200.5" y="115.2">D3</text>
<text x="65" y="120.2">10k</text>
<text x="99.3" y="120.2">VBUS_DET</text>
<text x="99.3" y="125.3">USBDM_UP</text>
<text x="199.9" y="124.6">GND</text>
<text x="99.3" y="127.9">USBDP_UP</text>
<text x="133.2" y="127.9">USBDM_DN1/PRT_DIS_M1</text>
<text x="133.6" y="130.4">USBDP_DN1/PRT_DIS_P1</text>
<text x="231.1" y="127.9">J2</text>
<text x="231.1" y="130.4">BM04B-PASS-1-TFT</text>
<text x="78.7" y="136.2">R7</text>
<text x="99.3" y="132.9">RESET_N</text>
<text x="99.3" y="135.5">TEST</text>
<text x="139.8" y="132.9">PRTPWR1/BC_EN1</text>
<text x="149.7" y="135.5">OCS_N1</text>
<text x="78.2" y="138.3">12k</text>
<text x="99.3" y="140.6">RBIAS</text>
<text x="218.9" y="140.6">GND</text>
<text x="51.3" y="148.2">GND</text>
<text x="72.8" y="149.7">C53</text>
<text x="99.3" y="145.6">XTALIN/CLKIN</text>
<text x="99.3" y="148.2">XTALOUT</text>
<text x="195.1" y="148.2">SMF5.0A</text>
<text x="200.5" y="145.6">D4</text>
<text x="72.8" y="152">0.1u</text>
<text x="99.3" y="153.3">PLLFILT</text>
<text x="99.3" y="155.8">CRFILT</text>
<text x="199.9" y="155">GND</text>
<text x="63" y="157.6">GND</text>
<text x="80.7" y="157.1">C54</text>
<text x="81" y="158.9">0.1u</text>
<text x="99.3" y="160.9">SCL/SMBCLK/CFG_SEL0</text>
<text x="133.2" y="158.3">USBDM_DN2/PRT_DIS_M2</text>
<text x="133.6" y="160.9">USBDP_DN2/PRT_DIS_P2</text>
<text x="231.1" y="158.3">J3</text>
<text x="231.1" y="160.9">BM04B-PASS-1-TFT</text>
<text x="19.2" y="162.2">24</text>
<text x="21.6" y="164.7">Y1</text>
<text x="22.7" y="162.2">MHz</text>
<text x="99.3" y="163.4">SDA/SMBDATA/NON_REM1</text>
<text x="99.3" y="166">SUSP_IN/LOCAL_PWR/NON_REM0</text>
<text x="139.8" y="163.4">PRTPWR2/BC_EN2</text>
<text x="149.7" y="166">OCS_N2</text>
<text x="15.7" y="171.3">33pF</text>
<text x="17.2" y="169.5">C17</text>
<text x="24.6" y="169.5">C18</text>
<text x="25.2" y="171.3">33pF</text>
<text x="99.3" y="168.5">HS_IND/CFG_SEL1</text>
<text x="218.9" y="171">GND</text>
<text x="58.9" y="176.1">GND</text>
<text x="20.8" y="181.2">GND</text>
<text x="122.8" y="180.1" transform="rotate(-90 122.8 180.1)">VSS</text>
<text x="127.9" y="180.1" transform="rotate(-90 127.9 180.1)">NC</text>
<text x="130.4" y="180.1" transform="rotate(-90 130.4 180.1)">NC</text>
<text x="132.9" y="180.1" transform="rotate(-90 132.9 180.1)">NC</text>
<text x="135.5" y="180.1" transform="rotate(-90 135.5 180.1)">NC</text>
<text x="138" y="180.1" transform="rotate(-90 138 180.1)">NC</text>
<text x="140.6" y="180.1" transform="rotate(-90 140.6 180.1)">NC</text>
<text x="143.1" y="180.1" transform="rotate(-90 143.1 180.1)">NC</text>
<text x="145.6" y="180.1" transform="rotate(-90 145.6 180.1)">NC</text>
<text x="119.9" y="196.4">GND</text>
</g>
<g font-size="1.8" fill="#0000c2">
<text x="147.3" y="20.9">Current</text>
<text x="155.4" y="20.9">Limit</text>
<text x="161.3" y="20.9">Switch</text>
<text x="168.6" y="20.9">(USB-1)</text>
<text x="147.3" y="61.6">Current</text>
<text x="155.4" y="61.6">Limit</text>
<text x="161.3" y="61.6">Switch</text>
<text x="168.6" y="61.6">(USB-2)</text>
</g>
<g font-size="1.8" fill="#0f0f0f">
<text x="20.3" y="27.6">D-1</text>
<text x="30.5" y="27.6">D+1</text>
<text x="63.5" y="27.6">D-2</text>
<text x="73.7" y="27.6">D+2</text>
<text x="210.8" y="27.6">VBUS1</text>
<text x="136.8" y="32.7">PWR1</text>
<text x="182.9" y="35.2">nOCS1</text>
<text x="210.8" y="68.2">VBUS2</text>
<text x="136.8" y="73.3">PWR2</text>
<text x="182.9" y="75.9">nOCS2</text>
<text x="186.7" y="111.4">VBUS1</text>
<text x="167.6" y="131.7">PWR1</text>
<text x="218.4" y="129.2">D+1</text>
<text x="218.4" y="126.7">D-1</text>
<text x="167.6" y="134.3">nOCS1</text>
<text x="186.7" y="141.9">VBUS2</text>
<text x="218.4" y="157.1">D-2</text>
<text x="218.4" y="159.7">D+2</text>
<text x="167.6" y="162.2">PWR2</text>
<text x="167.6" y="164.8">nOCS2</text>
</g>
<g font-size="1.8" fill="#a90000">
<text x="20.1" y="35" transform="rotate(-90 20.1 35)">5</text>
<text x="30.2" y="35" transform="rotate(-90 30.2 35)">4</text>
<text x="63.2" y="35" transform="rotate(-90 63.2 35)">5</text>
<text x="73.4" y="35" transform="rotate(-90 73.4 35)">4</text>
<text x="20.1" y="57.9" transform="rotate(-90 20.1 57.9)">1</text>
<text x="25.1" y="57.9" transform="rotate(-90 25.1 57.9)">2</text>
<text x="30.2" y="57.9" transform="rotate(-90 30.2 57.9)">3</text>
<text x="63.2" y="57.9" transform="rotate(-90 63.2 57.9)">1</text>
<text x="68.3" y="57.9" transform="rotate(-90 68.3 57.9)">2</text>
<text x="73.4" y="57.9" transform="rotate(-90 73.4 57.9)">3</text>
<text x="121.7" y="106.1" transform="rotate(-90 121.7 106.1)">5</text>
<text x="124.2" y="106.7" transform="rotate(-90 124.2 106.7)">10</text>
<text x="126.7" y="106.7" transform="rotate(-90 126.7 106.7)">29</text>
<text x="129.3" y="106.7" transform="rotate(-90 129.3 106.7)">36</text>
<text x="136.9" y="106.7" transform="rotate(-90 136.9 106.7)">15</text>
<text x="139.4" y="106.7" transform="rotate(-90 139.4 106.7)">23</text>
<text x="93.9" y="119.1">27</text>
<text x="93.9" y="124.2">30</text>
<text x="224.7" y="124.2">1</text>
<text x="93.9" y="126.7">31</text>
<text x="93.9" y="131.8">26</text>
<text x="160" y="131.8">12</text>
<text x="160.6" y="126.7">1</text>
<text x="160.6" y="129.3">2</text>
<text x="224.7" y="126.7">2</text>
<text x="224.7" y="129.3">3</text>
<text x="224.7" y="131.8">4</text>
<text x="93.9" y="134.4">11</text>
<text x="160" y="134.4">13</text>
<text x="93.9" y="139.4">35</text>
<text x="93.9" y="144.5">33</text>
<text x="93.9" y="147.1">32</text>
<text x="93.9" y="152.1">34</text>
<text x="93.9" y="154.7">14</text>
<text x="224.7" y="154.7">1</text>
<text x="93.9" y="159.8">24</text>
<text x="160.6" y="157.2">3</text>
<text x="160.6" y="159.8">4</text>
<text x="224.7" y="157.2">2</text>
<text x="224.7" y="159.8">3</text>
<text x="93.9" y="162.3">22</text>
<text x="93.9" y="164.8">28</text>
<text x="93.9" y="167.4">25</text>
<text x="160" y="162.3">16</text>
<text x="160" y="164.8">17</text>
<text x="224.7" y="162.3">4</text>
<text x="121.7" y="185.5" transform="rotate(-90 121.7 185.5)">37</text>
<text x="126.7" y="184.9" transform="rotate(-90 126.7 184.9)">6</text>
<text x="129.3" y="184.9" transform="rotate(-90 129.3 184.9)">7</text>
<text x="131.8" y="184.9" transform="rotate(-90 131.8 184.9)">8</text>
<text x="134.4" y="184.9" transform="rotate(-90 134.4 184.9)">9</text>
<text x="136.9" y="185.5" transform="rotate(-90 136.9 185.5)">18</text>
<text x="139.4" y="185.5" transform="rotate(-90 139.4 185.5)">19</text>
<text x="142" y="185.5" transform="rotate(-90 142 185.5)">20</text>
<text x="144.5" y="185.5" transform="rotate(-90 144.5 185.5)">21</text>
</g>
<g font-size="1.8" fill="#725600">
<text x="81.1" y="125.3">USB_N</text>
<text x="81.2" y="127.9">USB_P</text>
<text x="48.9" y="132.9">HUB_RESET_N</text>
</g>
<g font-size="1.4" fill="#a90000">
<text x="146.7" y="30.2">1</text>
<text x="146.7" y="32.8">3</text>
<text x="146.7" y="35.3">2</text>
<text x="177.2" y="30.2">6</text>
<text x="177.2" y="32.8">5</text>
<text x="177.2" y="35.3">4</text>
<text x="146.7" y="70.9">1</text>
<text x="177.2" y="70.9">6</text>
<text x="146.7" y="73.4">3</text>
<text x="146.7" y="75.9">2</text>
<text x="177.2" y="73.4">5</text>
<text x="177.2" y="75.9">4</text>
</g>
<g font-size="1.4" fill="#006464">
<text x="150.9" y="31.2">IN</text>
<text x="150.9" y="33.8">EN</text>
<text x="171" y="33.8">ILIM</text>
<text x="171.1" y="31.2">OUT</text>
<text x="150.9" y="36.3">GND</text>
<text x="169.6" y="36.3">~{FAULT}</text>
<text x="150.9" y="71.9">IN</text>
<text x="171.1" y="71.9">OUT</text>
<text x="150.9" y="74.4">EN</text>
<text x="150.9" y="76.9">GND</text>
<text x="169.6" y="76.9">~{FAULT}</text>
<text x="171" y="74.4">ILIM</text>
</g>
</svg>
